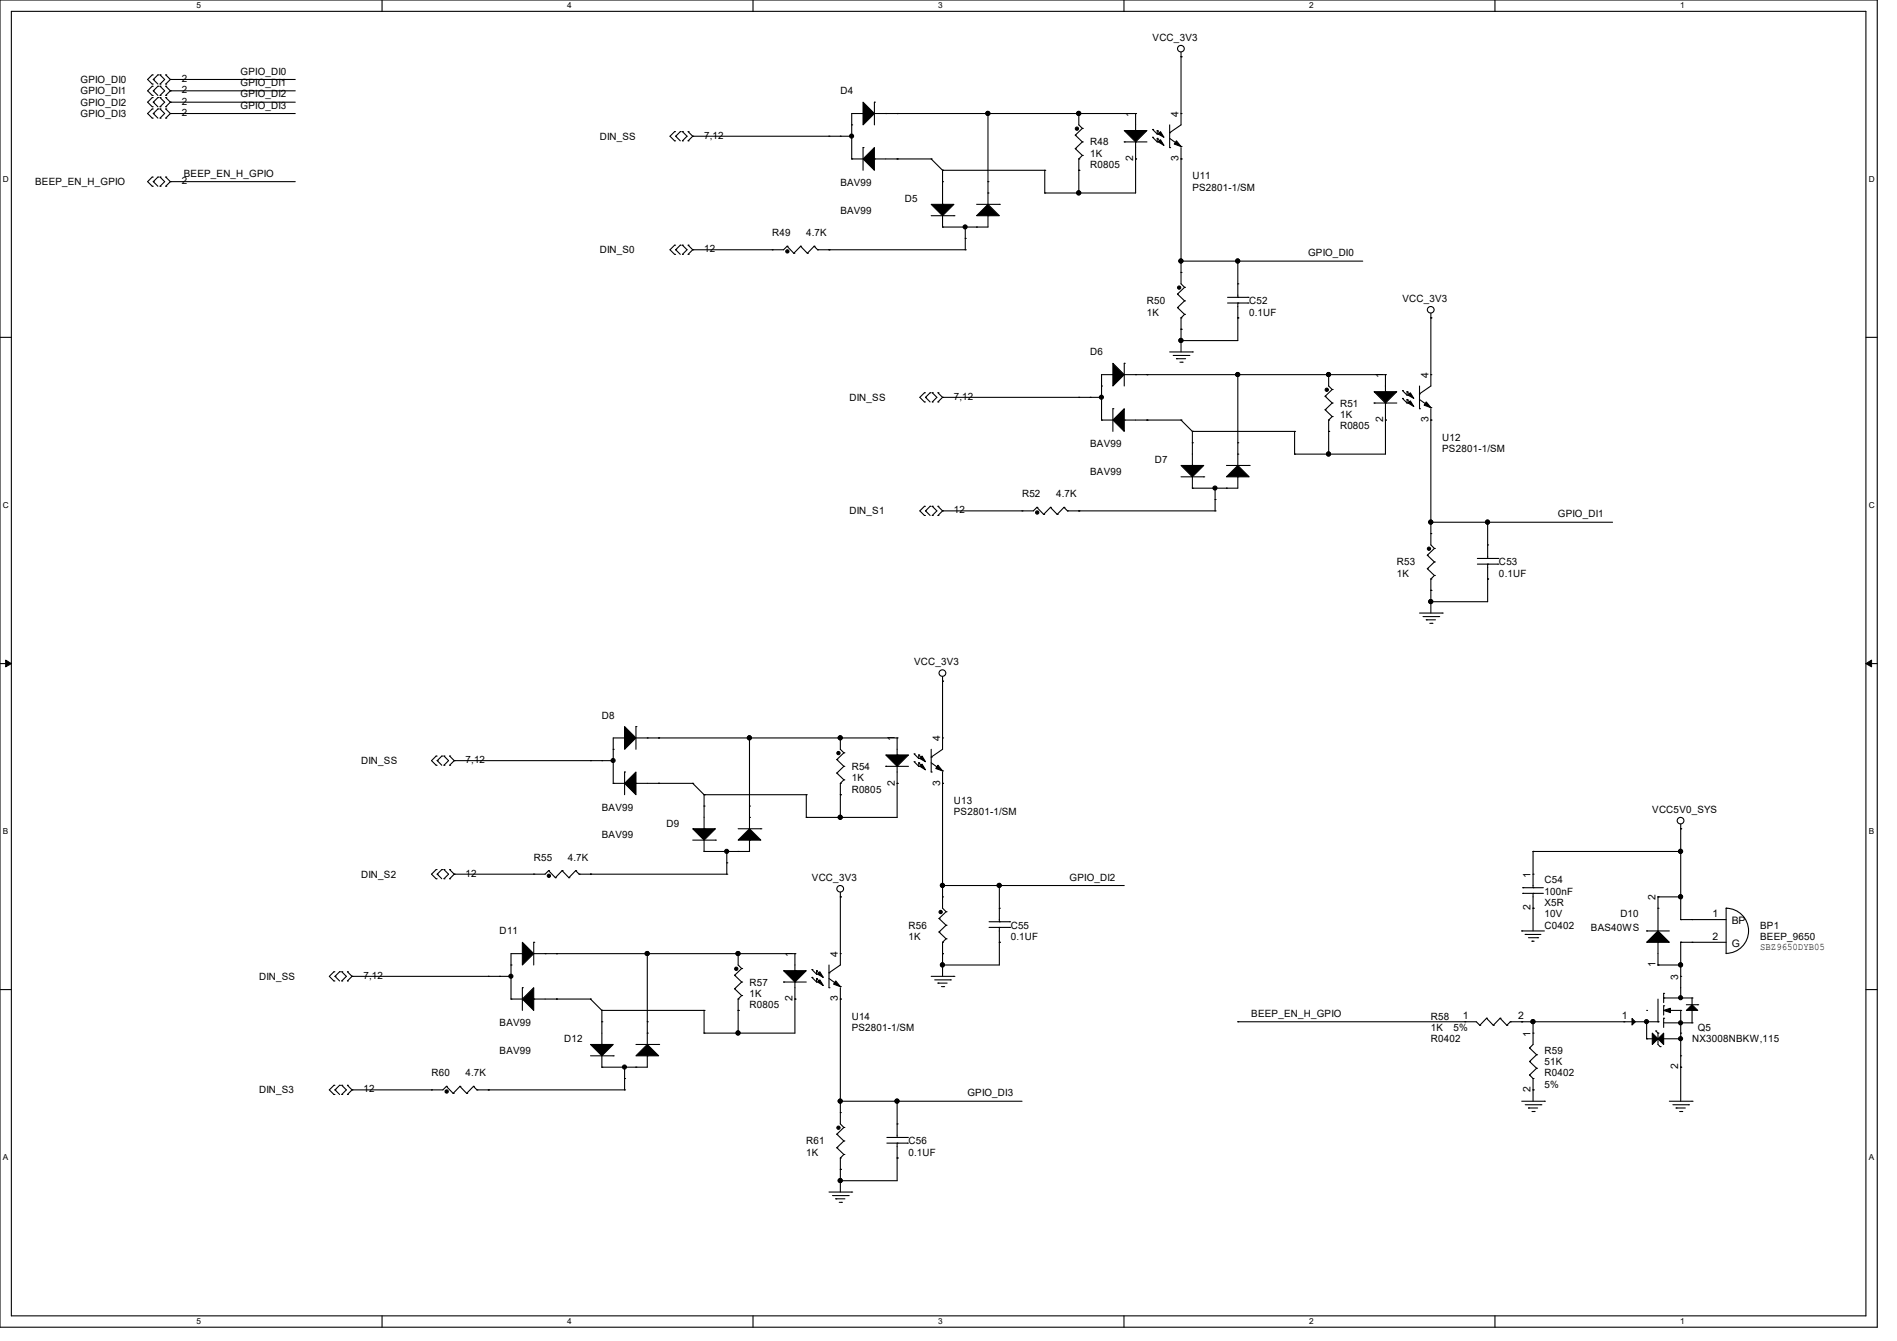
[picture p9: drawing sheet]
<svg xmlns="http://www.w3.org/2000/svg" width="297mm" height="210mm" viewBox="0 0 297 210" stroke-linecap="round" stroke-linejoin="round" font-family="sans-serif">
<path d="M0 0h293.9v207.9h-293.9zM1.8 1.8h290.3v204.3h-290.3z" fill="none" stroke="#000" stroke-width=".17"/>
<g fill="#fff">
<path d="M30.8 .2h.7v1.4h-.7z"/>
<path d="M30.8 206.2h.7v1.4h-.7z"/>
</g>
<path d="M59.8 0v1.8M59.8 206.1v1.8" fill="none" stroke="#000" stroke-width=".17"/>
<g fill="#fff">
<path d="M88.8 .2h.7v1.4h-.7z"/>
<path d="M88.8 206.2h.7v1.4h-.7z"/>
</g>
<path d="M117.9 0v1.8M117.9 206.1v1.8" fill="none" stroke="#000" stroke-width=".17"/>
<g fill="#fff">
<path d="M146.9 .2h.7v1.4h-.7z"/>
<path d="M146.9 206.2h.7v1.4h-.7z"/>
</g>
<path d="M176 0v1.8M176 206.1v1.8" fill="none" stroke="#000" stroke-width=".17"/>
<g fill="#fff">
<path d="M205 .2h.7v1.4h-.7z"/>
<path d="M205 206.2h.7v1.4h-.7z"/>
</g>
<path d="M234.1 0v1.8M234.1 206.1v1.8" fill="none" stroke="#000" stroke-width=".17"/>
<g fill="#fff">
<path d="M263.1 .2h.6v1.4h-.6z"/>
<path d="M263.1 206.2h.6v1.4h-.6z"/>
<path d="M.5 27.3h.9v1.4h-.9z"/>
<path d="M292.6 27.3h.9v1.4h-.9z"/>
<path d="M.5 78.4h.9v1.4h-.9z"/>
<path d="M292.6 78.4h.9v1.4h-.9z"/>
</g>
<path d="M0 52.8h1.8M292.1 52.8h1.8" fill="none" stroke="#000" stroke-width=".17"/>
<g fill="#fff">
<path d="M.5 129.5h.8v1.4h-.8z"/>
<path d="M292.6 129.5h.8v1.4h-.8z"/>
</g>
<path d="M0 103.9h1.8M292.1 103.9h1.8" fill="none" stroke="#000" stroke-width=".17"/>
<path d="M.9 103.4l.9 .5-.9 .5zM292.1 103.9l.9-.5v1z" fill="#000" stroke="#000" stroke-width=".16"/>
<g fill="#fff">
<path d="M.5 180.5h.8v1.4h-.8z"/>
<path d="M292.6 180.5h.8v1.4h-.8z"/>
</g>
<g fill="none" stroke="#000" stroke-width=".17">
<path d="M23.8 13.2h.1M23.8 11.7h.1M23.8 14.9h.1M23.8 13.5h.1M23.8 18.5h.1M23.8 17.1h.1M23.8 16.7h.1M23.8 15.3h.1M23.8 15.3l-.7 .7 .7 .7M23.8 11.7l-.7 .7 .7 .8M23.8 17.1l-.7 .7 .7 .7M23.8 13.5l-.7 .7 .7 .7"/>
<path d="M24 12.4h.1M24 14.2h.1M24 17.8h.1M24 16h.1M24 12.4l.7 .8M24 14.2l.7 .7M24 17.8l.7 .7M24 16l.7 .7M24.7 11.7h.1M24.7 13.5h.1M24.7 17.1h.1M24.7 15.3h.1"/>
<path d="M24.7 13.5l-.7 .7M24.7 11.7l-.7 .7M24.7 15.3l-.7 .7M24.7 17.1l-.7 .7M25.1 11.7h.1M25.1 13.2h.1M25.1 13.5h.1M25.1 14.9h.1M25.1 17.1h.1M25.1 18.5h.1M25.1 15.3h.1M25.1 16.7h.1"/>
<path d="M25.1 11.7l.7 .7-.7 .8M25.1 13.5l.7 .7-.7 .7M25.1 15.3l.7 .7-.7 .7M25.1 17.1l.7 .7-.7 .7M26 11.7h.1M26 13.2h.1M26 13.5h.1M26 14.9h.1M26 17.1h.1M26 18.5h.1M26 15.3h.1M26 16.7h.1"/>
<path d="M26 11.7l.7 .7M26 15.3l.7 .7M26 13.5l.7 .7M26 17.1l.7 .7M26.7 12.4h.1M26.7 14.2h.1M26.7 17.8h.1M26.7 16h.1M26.7 12.4h19.5M26.7 17.8h19.5M26.7 14.2h19.5M26.7 16h19.5"/>
<path d="M26.7 12.4l-.7 .8M26.7 14.2l-.7 .7M26.7 17.8l-.7 .7M26.7 16l-.7 .7M133.3 19.6h.1M135.1 17.8h.1M135.1 17.8h-1.8v7.1M136.9 16h.1M136.9 17.8h40.9M136.9 16v3.6M138.7 17.8h.1M140.5 17.8h.1"/>
<path d="M154.7 17.8h.1M154.7 17.8v14.2M168.9 17.8h.1M168.9 17.8v1.8l.6 .5M177.8 17.8h.1M177.8 17.8v2.6M183.1 19.6v3.5M184.9 8.9h.1M184.9 17.8h.1M184.9 8.2v11.4l-1.8 1.2M23.8 29.2h.1M23.8 27.7h.1"/>
<path d="M23.8 27.7l-.7 .7 .7 .8M24 28.4h.1M24 28.4l.7 .8M24.7 27.7h.1M24.7 27.7l-.7 .7M25.1 27.7h.1M25.1 29.2h.1M25.1 27.7l.7 .7-.7 .8M26 27.7h.1M26 29.2h.1M26 27.7l.7 .7M26.7 28.4h.1"/>
<path d="M26.7 28.4h19.5M26.7 28.4l-.7 .8M105.6 39.8h.1M105.6 38.4h.1M105.6 22.1h.1M105.6 20.6h.1M105.6 38.4l-.7 .7 .7 .7M105.6 20.6l-.7 .7 .7 .8M105.8 39.1h.1M105.8 21.3h.1M105.8 39.1l.7 .7M105.8 21.3l.7 .8"/>
<path d="M106.5 38.4h.1M106.5 20.6h.1M106.5 38.4l-.7 .7M106.5 20.6l-.7 .7M106.8 38.4h.1M106.8 39.8h.1M106.8 20.6h.1M106.8 22.1h.1M106.8 38.4l.8 .7-.8 .7M106.8 20.6l.8 .7-.8 .8M107.7 38.4h.1M107.7 39.8h.1"/>
<path d="M107.7 20.6h.1M107.7 22.1h.1M107.7 38.4l.8 .7M107.7 20.6l.8 .7M108.5 39.1h.1M108.5 21.3h.1M108.5 21.3h24.8M108.5 39.1l-.8 .7M108.5 21.3l-.8 .8M120.9 39.1h.1M123.2 38.6h.1M123.2 38.6l-.5 .5h-14.2"/>
<path d="M123.2 38.6l1.1 1.1M124.3 39.7h.1M125.3 38.6h.1M125.3 38.6l-1 1.1M125.3 38.6l1.1 1.1M126.4 39.7h.1M127.5 38.6h.1M127.5 38.6l-1.1 1.1M127.5 38.6l.5 .5M128 39.1h.1M128 39.1h23.1M129.8 39.1h.1"/>
<path d="M129.8 21.3h.1M131.6 21.3h.1M133.3 24.9h.1M133.3 21.3h.1M133.3 24.9h1.8M135.1 23.1h.1M135.1 23.1v3.6M136.9 24.9h.1M136.9 24.9h8.9M140.5 24.9h.1M145.8 24.9h.1M145.8 24.9l1.8 1.8"/>
<path d="M145.8 33.8h3.6M147.6 26.7h.1M147.6 32h.1M147.6 35.6h.1M147.6 28.4h.1M147.6 26.7v5.3M147.6 33.8v1.8M147.6 26.7h16M149.4 33.8h.1M151.1 35.6h.1M151.1 37.3h.1M151.1 39.1h.1"/>
<path d="M151.1 35.6v3.5M152.9 35.6h.1M152.9 32h3.6M154.7 33.8h.1M154.7 30.2h.1M154.7 28.4h.1M154.7 33.8v1.8h-7.1M156.5 32h.1M163.6 26.7h.1M163.6 30.2h.1M163.6 26.7v3.5M168.4 21.2h.1"/>
<path d="M168.4 23.3h.1M168.4 21.2l1.1 1M168.4 23.3l1.1 1M168.9 26.7h.1M168.9 30.2h.1M168.9 24.9h.1M168.9 24.9v5.3M169.5 20.1h.1M169.5 22.2h.1M169.5 24.3h.1M169.5 20.1l-1.1 1.1M169.5 22.2l-1.1 1.1"/>
<path d="M169.5 24.3l-.6 .6M176 22.2h.1M176 22.2h3.6M177.8 24.9h.1M177.8 22.2h.1M177.8 20.4h.1M177.8 22.2v8h-14.2M180.5 21.5h.1M180.5 20.3h.1M180.5 21.5l.7 .7M180.5 20.3l.7 .7M181.2 22.2h.1"/>
<path d="M181.2 21.7h.1M181.2 21h.1M181.2 20.4h.1M181.2 20.4v.6M181.2 21.7v.5M181.2 21.7l.7 .7M181.2 20.4l.7 .8M183.1 23.1h.1M183.1 20.8h.1M183.1 21.7l1.8 1.2M184.9 24.9h.1M184.9 22.9h.1"/>
<path d="M184.9 23.1v21.3l.6 .6M174.2 58.7h.1M174.2 58.7h-1.7v7.1M176 56.9h.1M176 58.7h40.9M176 56.9v3.6M177.8 58.7h.1M179.6 58.7h.1M183.1 55.1h3.6M183.7 55.7h2.4M184.2 56.2h.1M184.2 56.2h1.4"/>
<path d="M184.4 46.1h.1M184.4 48.2h.1M184.4 46.1l1.1 1M184.4 48.2l1.1 1M184.7 56.7h.4M184.9 40.9h.1M184.9 51.6h.1M184.9 53.3h.1M184.9 49.8h.1M184.9 42.7h.1M184.9 49.8v5.3M184.9 40.9h28.5"/>
<path d="M185.1 56.7h.1M185.5 45h.1M185.5 47.1h.1M185.5 49.2h.1M185.5 45l-1.1 1.1M185.5 47.1l-1.1 1.1M185.5 49.2l-.6 .6M186.1 55.7h.1M186.7 55.1h.1M192.2 47.5h3.2M192.2 46.6h3.2M193.8 40.9h.1"/>
<path d="M193.8 49.8h.1M193.8 58.7h.1M193.8 46.6h.1M193.8 47.5h.1M193.8 44.4h.1M193.8 40.9v5.7M193.8 47.5v5.8h-8.9M193.8 58.7v14.2M195.4 47.5h.1M195.4 46.6h.1M208 58.7h.1M208 58.7v1.8l.6 .5"/>
<path d="M216.9 58.7h.1M216.9 58.7v2.6M224 49.8h.1M224 58.7h.1M224 49.1v11.4l-1.8 1.2M144.7 79.3h.1M144.7 62.9h.1M144.7 61.5h.1M144.7 79.3l-.7 .7 .7 .7M144.7 61.5l-.7 .7 .7 .7M144.9 62.2h.1M144.9 62.2l.7 .7"/>
<path d="M145.6 79.3h.1M145.6 61.5h.1M145.6 79.3l-.7 .7M145.6 61.5l-.7 .7M146 79.3h.1M146 61.5h.1M146 62.9h.1M146 79.3l.7 .7-.7 .7M146 61.5l.7 .7-.7 .7M146.9 79.3h.1M146.9 61.5h.1M146.9 62.9h.1"/>
<path d="M146.9 79.3l.7 .7M146.9 61.5l.7 .7M147.6 62.2h.1M147.6 62.2h24.9M147.6 62.2l-.7 .7M162.3 79.5h.1M162.3 79.5l-.5 .5h-14.2M162.3 79.5l1.1 1.1M164.5 79.5h.1M164.5 79.5l-1.1 1.1M164.5 79.5l1 1.1M166.6 79.5h.1"/>
<path d="M166.6 79.5l-1.1 1.1M166.6 79.5l.5 .5M168.9 62.2h.1M170.7 62.2h.1M172.5 65.8h.1M172.5 62.2h.1M172.5 60.5h.1M172.5 65.8h1.7M174.2 64h.1M174.2 64v3.6M176 65.8h.1M176 65.8h8.9"/>
<path d="M179.6 65.8h.1M184.9 65.8h.1M184.9 65.8l1.8 1.8M184.9 74.7h3.6M186.7 67.6h.1M186.7 72.9h.1M186.7 76.5h.1M186.7 69.3h.1M186.7 67.6h16M186.7 67.6v5.3M186.7 74.7v1.8M188.5 74.7h.1"/>
<path d="M190.2 76.5h.1M190.2 78.2h.1M190.2 76.5v3.5M192 76.5h.1M192 72.9h3.6M193.8 74.7h.1M193.8 71.1h.1M193.8 69.3h.1M193.8 74.7v1.8h-7.1M195.6 72.9h.1M202.7 67.6h.1M202.7 71.1h.1"/>
<path d="M202.7 67.6v3.5M207.5 62.1h.1M207.5 64.2h.1M207.5 62.1l1.1 1M207.5 64.2l1.1 1M208 67.6h.1M208 71.1h.1M208 65.8h.1M208 65.8v5.3M208.6 61h.1M208.6 63.1h.1M208.6 65.2h.1"/>
<path d="M208.6 61l-1.1 1.1M208.6 63.1l-1.1 1.1M208.6 65.2l-.6 .6M215.1 63.1h.1M215.1 63.1h3.6M216.9 65.8h.1M216.9 63.1h.1M216.9 61.3h.1M216.9 63.1v8h-14.2M219.6 62.4h.1M219.6 61.2h.1M219.6 62.4l.7 .7"/>
<path d="M219.6 61.2l.7 .7M220.3 63.1h.1M220.3 62.6h.1M220.3 61.9h.1M220.3 61.3h.1M220.3 61.3v.6M220.3 62.6v.5M220.3 62.6l.7 .7M220.3 61.3l.7 .8M222.2 64h.1M222.2 61.7h.1M222.2 60.5v3.5"/>
<path d="M222.2 62.6l1.8 1.2M224 65.8h.1M224 63.8h.1M224 64v21.3l.6 .6M144.7 80.7h.1M144.9 80h.1M144.9 80l.7 .7M146 80.7h.1M146.9 80.7h.1M147.6 80h.1M147.6 80l-.7 .7M160 80h.1"/>
<path d="M163.4 80.6h.1M165.5 80.6h.1M167.1 80h.1M167.1 80h23.1M168.9 80h.1M190.2 80h.1M222.2 96h3.6M222.8 96.6h2.5M223.3 97.1h.1M223.3 97.1h1.4M223.5 87h.1M223.5 89.1h.1"/>
<path d="M223.5 87l1.1 1M223.5 89.1l1.1 1M223.9 97.6h.3M224 81.8h.1M224 92.5h.1M224 94.2h.1M224 90.7h.1M224 83.6h.1M224 90.7v5.3M224 81.8h28.5M224.2 97.6h.1M224.6 85.9h.1"/>
<path d="M224.6 88h.1M224.6 90.1h.1M224.6 85.9l-1.1 1.1M224.6 88l-1.1 1.1M224.6 90.1l-.6 .6M225.3 96.6h.1M225.8 96h.1M231.3 88.3h3.2M231.3 87.5h3.2M232.9 81.8h.1M232.9 90.7h.1M232.9 87.5h.1"/>
<path d="M232.9 88.3h.1M232.9 85.3h.1M232.9 81.8v5.7M232.9 88.3v5.9h-8.9M234.5 88.3h.1M234.5 87.5h.1M68.3 119.8h.1M68.3 118.4h.1M68.3 118.4l-.7 .7 .7 .7M68.5 119.1h.1M68.5 119.1l.7 .7M69.2 118.4h.1"/>
<path d="M69.2 118.4l-.7 .7M69.5 118.4h.1M69.5 119.8h.1M69.5 118.4l.7 .7-.7 .7M70.4 118.4h.1M70.4 119.8h.1M70.4 118.4l.7 .7M71.1 119.1h.1M71.1 119.1h24.9M71.1 119.1l-.7 .7M92.5 119.1h.1M94.2 119.1h.1"/>
<path d="M96 119.1h.1M96 117.3h.1M97.8 115.6h.1M97.8 115.6h-1.8v7.1M99.6 113.8h.1M99.6 115.6h40.9M99.6 113.8v3.5M101.3 115.6h.1M103.1 115.6h.1M117.3 115.6h.1M117.3 115.6v14.2M131 119h.1"/>
<path d="M131 119l1.1 1M131.6 115.6h.1M131.6 115.6v1.7l.5 .6M132.1 117.9h.1M132.1 117.9l-1.1 1.1M140.5 118.2h.1M140.5 115.6h.1M140.5 115.6v2.6M143.1 119.3h.1M143.1 118.1h.1M143.1 119.3l.7 .7M143.1 118.1l.7 .7"/>
<path d="M143.8 119.5h.1M143.8 118.8h.1M143.8 118.2h.1M143.8 118.2v.6M143.8 119.5v.5M143.8 119.5l.8 .7M143.8 118.2l.8 .8M145.8 118.6h.1M145.8 117.3v3.6M145.8 119.5l1.8 1.2M147.6 106.7h.1M147.6 115.6h.1"/>
<path d="M147.6 106v11.3l-1.8 1.3M68.3 137.6h.1M68.3 136.2h.1M68.3 136.2l-.7 .7 .7 .7M68.5 136.9h.1M68.5 136.9l.7 .7M69.2 136.2h.1M69.2 136.2l-.7 .7M69.5 136.2h.1M69.5 137.6h.1M69.5 136.2l.7 .7-.7 .7M70.4 136.2h.1"/>
<path d="M70.4 137.6h.1M70.4 136.2l.7 .7M71.1 136.9h.1M71.1 136.9l-.7 .7M83.6 136.9h.1M85.9 136.4h.1M85.9 136.4l-.6 .5h-14.2M85.9 136.4l1.1 1.1M87 137.5h.1M88 136.4h.1M88 136.4l-1 1.1M88 136.4l1.1 1.1"/>
<path d="M89.1 137.5h.1M90.1 136.4h.1M90.1 136.4l-1 1.1M90.1 136.4l.6 .5M90.7 136.9h.1M90.7 136.9h23.1M92.5 136.9h.1M96 122.7h.1M96 122.7h1.8M97.8 120.9h.1M97.8 120.9v3.6M99.6 122.7h.1"/>
<path d="M99.6 122.7h8.9M103.1 122.7h.1M108.5 122.7h.1M108.5 122.7l1.7 1.8M108.5 131.6h3.5M110.2 124.5h.1M110.2 129.8h.1M110.2 133.3h.1M110.2 126.2h.1M110.2 124.5h16M110.2 124.5v5.3M110.2 131.6v1.7"/>
<path d="M112 131.6h.1M113.8 133.3h.1M113.8 135.1h.1M113.8 136.9h.1M113.8 133.3v3.6M115.6 133.3h.1M115.6 129.8h3.5M117.3 131.6h.1M117.3 128h.1M117.3 126.2h.1M117.3 131.6v1.7h-7.1M119.1 129.8h.1"/>
<path d="M126.2 124.5h.1M126.2 128h.1M126.2 124.5v3.5M131 121.1h.1M131 121.1l1.1 1M131.6 124.5h.1M131.6 128h.1M131.6 122.7h.1M131.6 122.7v5.3M131.6 139.7v11.4l-1.8 1.3M132.1 120h.1M132.1 122.1h.1"/>
<path d="M132.1 120l-1.1 1.1M132.1 122.1l-.5 .6M138.7 120h.1M138.7 120h3.5M140.5 122.7h.1M140.5 120h.1M140.5 120v8h-14.3M143.8 120h.1M145.8 120.9h.1M147.6 138.7h.1M147.6 122.7h.1M147.6 120.7h.1"/>
<path d="M147.6 120.9v21.3l.5 .6M147.6 138.7h28.4M156.5 138.7h.1M156.5 138.7v5.7M238.4 139.9h.1M238.4 139h.1M238.4 139.9h3.2M238.4 139h3.2M240 133.3h.1M240 139h.1M240 139.9h.1M240 136.9h.1"/>
<path d="M240 133.3v5.7M240 139.9v5.9M240 133.3h23.1M263.1 129.8h.1M263.1 133.3h.1M263.1 129.1v14.9M0 155h1.8M52.3 153.6h.1M52.3 152.2h.1M52.3 152.2l-.7 .7 .7 .7M52.5 152.9h.1M52.5 152.9l.7 .7"/>
<path d="M53.2 152.2h.1M53.2 152.2l-.7 .7M53.5 152.2h.1M53.5 153.6h.1M53.5 152.2l.7 .7-.7 .7M54.4 152.2h.1M54.4 153.6h.1M54.4 152.2l.7 .7M55.1 152.9h.1M55.1 152.9h24.9M55.1 152.9l-.7 .7M76.5 152.9h.1"/>
<path d="M78.2 152.9h.1M80 156.5h.1M80 152.9h.1M80 151.1h.1M80 156.5h1.8M81.8 149.4h.1M81.8 154.7h.1M81.8 149.4h-1.8v7.1M81.8 154.7v3.5M83.6 156.5h.1M83.6 147.6h.1M83.6 149.4h40.9"/>
<path d="M83.6 156.5h8.9M83.6 147.6v3.5M85.3 149.4h.1M87.1 149.4h.1M87.1 156.5h.1M92.5 156.5h.1M92.5 156.5l1.7 1.7M94.2 158.2h.1M94.2 158.2h16M94.2 158.2v5.4M101.3 149.4h.1M101.3 149.4v14.2"/>
<path d="M110.2 158.2h.1M110.2 158.2v3.6M115 152.7h.1M115 154.9h.1M115 152.7l1.1 1.1M115 154.9l1.1 1M115.6 158.2h.1M115.6 149.4h.1M115.6 156.5h.1M115.6 149.4v1.7l.5 .6M115.6 156.5v5.3M116.1 151.7h.1"/>
<path d="M116.1 153.8h.1M116.1 155.9h.1M116.1 151.7l-1.1 1M116.1 153.8l-1.1 1.1M116.1 155.9l-.5 .6M122.7 153.8h.1M122.7 153.8h3.5M124.5 156.5h.1M124.5 153.8h.1M124.5 152h.1M124.5 149.4h.1M124.5 153.8v8h-14.3"/>
<path d="M124.5 149.4v2.6M127.1 153.1h.1M127.1 151.8h.1M127.1 153.1l.7 .7M127.1 151.8l.7 .8M127.8 153.8h.1M127.8 153.2h.1M127.8 152.6h.1M127.8 152h.1M127.8 152v.6M127.8 153.2v.6M127.8 153.2l.8 .8"/>
<path d="M127.8 152l.8 .7M129.8 154.7h.1M129.8 152.4h.1M129.8 151.1v3.6M129.8 153.2l1.8 1.3M131.6 140.5h.1M131.6 156.5h.1M131.6 154.5h.1M131.6 149.4h.1M131.6 154.7v21.3l.5 .6M145.8 152.9h3.6M146.3 153.5h2.5"/>
<path d="M146.9 154h.1M146.9 154h1.4M147 143.8h.1M147 146h.1M147 143.8l1.1 1.1M147 146l1.1 1M147.4 154.5h.3M147.6 149.4h.1M147.6 151.1h.1M147.6 147.6h.1M147.6 140.5h.1M147.6 147.6v5.3"/>
<path d="M147.7 154.5h.1M148.1 142.8h.1M148.1 144.9h.1M148.1 147h.1M148.1 142.8l-1.1 1M148.1 144.9l-1.1 1.1M148.1 147l-.5 .6M148.8 153.5h.1M149.4 152.9h.1M154.9 145.2h3.2M154.9 144.4h3.2M156.5 147.6h.1"/>
<path d="M156.5 144.4h.1M156.5 145.2h.1M156.5 142.2h.1M156.5 145.2v5.9h-8.9M158.1 145.2h.1M158.1 144.4h.1M232.7 159.5h.1M232.7 159.5l-1 1.1M232.7 159.5l1.1 1.1M234.9 159.5h.1M234.9 159.5l-1.1 1.1M234.9 159.5l1 1.1"/>
<path d="M238.3 145.8h.1M238.3 145.8h3.5M238.8 146.3h.1M238.8 146.3h2.5M239.3 146.9h1.4M239.9 147.4h.1M239.9 147.4h.3M240 142.2h.1M240.7 146.9h.1M257.8 158.2h.1M257.8 145.8h.1M257.8 145.8h3.6"/>
<path d="M259.6 140.5h.1M259.6 151.1h.1M259.6 147.6h.1M259.6 142.2h.1M259.6 140.5h3.5M259.6 151.1h3.5M259.6 140.5v5.3M259.6 147.6v3.5M259.6 156.5v3.5M260.5 159.5h.1M260.5 157.5h.1M260.5 155.6h.1"/>
<path d="M260.5 156.3h.1M260.5 155.6v1.4M260.5 157.5v1.5M260.5 159.5v1.4M260.5 156.3h4.4M261.4 158.2h1.7M263.1 147.6h.1M263.1 144h.1M263.1 140.5h.1M263.1 151.1h.1M263.1 156.3h.1M263.1 158.2h.1"/>
<path d="M263.1 152.9h.1M263.1 147.6v8.7M263.1 158.2v14.3M263.1 144h7.2M263.1 147.6h7.2M264 157.4h1.8M264.9 144h.1M264.9 147.6h.1M264.9 158.2h.1M264.9 156.3h.1M264.9 156.3v1.1M264.9 158.2v2"/>
<path d="M265.8 157.4h.1M270.3 142.2a3.5 3.5 0 0 1 3.5 3.6 3.5 3.5 0 0 1-3.5 3.5M270.3 142.2h.1M270.3 142.2v7.2M292.1 155h1.8M52.3 171.4h.1M52.3 170h.1M52.3 170l-.7 .7 .7 .7M52.5 170.7h.1M52.5 170.7l.7 .7M53.2 170h.1M53.2 170l-.7 .7"/>
<path d="M53.5 170h.1M53.5 171.4h.1M53.5 170l.7 .7-.7 .7M54.4 170h.1M54.4 171.4h.1M54.4 170l.7 .7M55.1 170.7h.1M55.1 170.7l-.7 .7M67.6 170.7h.1M69.9 170.1h.1M69.9 170.1l-.6 .6h-14.2M69.9 170.1l1.1 1.1"/>
<path d="M71 171.2h.1M72 170.1h.1M72 170.1l-1 1.1M72 170.1l1.1 1.1M73.1 171.2h.1M74.1 170.1h.1M74.1 170.1l-1 1.1M74.1 170.1l.6 .6M74.7 170.7h.1M74.7 170.7h23.1M76.5 170.7h.1M92.5 165.4h3.5"/>
<path d="M94.2 163.6h.1M94.2 167.1h.1M94.2 160h.1M94.2 165.4v1.7M96 165.4h.1M97.8 167.1h.1M97.8 168.9h.1M97.8 170.7h.1M97.8 167.1v3.6M99.6 167.1h.1M99.6 163.6h3.5M101.3 165.4h.1"/>
<path d="M101.3 161.8h.1M101.3 160h.1M101.3 165.4v1.7h-7.1M103.1 163.6h.1M110.2 161.8h.1M115.6 161.8h.1M131 177.6h.1M131 179.7h.1M131 177.6l1.1 1.1M131 179.7l1.1 1.1M131.6 172.5h.1M131.6 174.2h.1"/>
<path d="M131.6 172.5h28.4M132.1 176.6h.1M132.1 178.7h.1M132.1 176.6l-1.1 1M132.1 178.7l-1.1 1M138.9 179h3.2M138.9 178.1h3.2M140.5 172.5h.1M140.5 178.1h.1M140.5 179h.1M140.5 176h.1M140.5 172.5v5.6"/>
<path d="M140.5 179v5.9h-8.9M142.1 179h.1M142.1 178.1h.1M193.8 160h.1M193.8 160h37.3l.6 .6M229.4 160h.1M231.7 160.6h.1M233.8 160.6h.1M235.9 160.6h.1M236.5 160h.1M236.5 160h23.1M236.5 160l-.6 .6"/>
<path d="M238.3 160h.1M238.3 172.5h3.5M238.8 173h2.5M239.3 173.5h.1M239.3 173.5h1.4M239.5 164.1h.1M239.5 166.2h.1M239.5 168.4h.1M239.5 164.1l1.1 1.1M239.5 166.2l1.1 1.1M239.5 168.4l.5 .5M239.9 174.1h.3"/>
<path d="M240 160h.1M240 170.7h.1M240 168.9h.1M240 161.8h.1M240 160v3.6l-.5 .5M240 168.9v3.6M240.2 174.1h.1M240.6 165.2h.1M240.6 167.3h.1M240.6 165.2l-1.1 1M240.6 167.3l-1.1 1.1M241.3 173h.1"/>
<path d="M241.8 172.5h.1M254.3 160h.1M257.8 162.7h.1M257.8 160h.1M257.8 162.7h5.3M257.8 160v2.7M259.2 161.5h.1M259.2 161.5l.4 .3M259.6 160h.1M259.6 161.8h.1M259.6 161.8v1.8l.3 .3M259.9 163.9h.1"/>
<path d="M260.5 160.2h4.4M261.4 172.5h3.5M261.9 173h2.5M262.4 173.5h.1M262.4 173.5h1.5M263 174.1h.3M263.1 167.1h.1M263.1 161.8h.1M263.1 162.7h.1M263.1 165.4h.1M263.3 174.1h.1M264.4 173h.1"/>
<path d="M264.9 172.5h.1M264.9 160.2h.1M129.8 186.7h3.5M130.3 187.2h2.5M130.9 187.7h.1M130.9 187.7h1.4M131.4 188.3h.3M131.6 183.1h.1M131.6 184.9h.1M131.6 181.4h.1M131.6 181.4v5.3M131.7 188.3h.1"/>
<path d="M132.1 180.8h.1M132.1 180.8l-.5 .6M132.8 187.2h.1M133.3 186.7h.1M140.5 181.4h.1"/>
<circle cx="184.9" cy="7.6" r=".52"/>
<circle cx="224" cy="48.5" r=".52"/>
<circle cx="147.6" cy="105.4" r=".52"/>
<circle cx="131.6" cy="139.2" r=".52"/>
<circle cx="263.1" cy="128.5" r=".52"/>
</g>
<g fill="#000" stroke="#000" stroke-width=".17">
<path d="M176 20.4h3.6l-1.8 1.8zM181.7 21.9l.5 .9-.8-.6zM181.7 20.6l.5 .9-.8-.5zM184.2 22.1l.7 .8-1-.3zM215.1 61.3h3.6l-1.8 1.8zM220.8 62.8l.6 .9-.9-.6zM220.8 61.5l.6 .9-.9-.5zM223.3 62.9l.7 .9-1-.3zM144.4 118.4l.5 .9-.9-.5zM138.7 118.2h3.5l-1.7 1.8zM144.4 119.7l.5 .9-.9-.6zM146.9 119.8l.7 .9-1.1-.3z"/>
<path d="M122.7 152h3.5l-1.7 1.8zM128.4 153.5l.5 .8-.9-.5zM128.4 152.2l.5 .9-.9-.5zM130.9 153.6l.7 .9-1.1-.4zM260.5 158.2l1-.3v.7zM259.6 145.8l1.8 1.8h-3.6zM264.9 157.4l.9 .8h-1.8zM255.5 159.5l.5 .5-.5 .5zM258.7 161.8l.9 .9-.9 .9zM259.6 162.7l.9-.9v1.8z"/>
<path d="M135.1 16l1.8 1.8-1.8 1.8z" fill-rule="evenodd"/>
<path d="M135.1 24.9l1.8-1.8v3.6z" fill-rule="evenodd"/>
<path d="M145.8 32h3.6l-1.8 1.8z" fill-rule="evenodd"/>
<path d="M152.9 33.8l1.8-1.8 1.8 1.8z" fill-rule="evenodd"/>
<path d="M174.2 56.9l1.8 1.8-1.8 1.8z" fill-rule="evenodd"/>
<path d="M174.2 65.8l1.8-1.8v3.6z" fill-rule="evenodd"/>
<path d="M184.9 72.9h3.6l-1.8 1.8z" fill-rule="evenodd"/>
<path d="M193.8 72.9l1.8 1.8h-3.6z" fill-rule="evenodd"/>
<path d="M97.8 113.8l1.8 1.8-1.8 1.7z" fill-rule="evenodd"/>
<path d="M97.8 122.7l1.8-1.8v3.6z" fill-rule="evenodd"/>
<path d="M108.5 129.8h3.5l-1.8 1.8z" fill-rule="evenodd"/>
<path d="M115.6 131.6l1.7-1.8 1.8 1.8z" fill-rule="evenodd"/>
<path d="M81.8 147.6l1.8 1.8-1.8 1.7z" fill-rule="evenodd"/>
<path d="M81.8 156.5l1.8-1.8v3.5z" fill-rule="evenodd"/>
<path d="M92.5 163.6h3.5l-1.8 1.8z" fill-rule="evenodd"/>
<path d="M101.3 163.6l1.8 1.8h-3.5z" fill-rule="evenodd"/>
<circle cx="154.7" cy="17.8" r=".32"/>
<circle cx="168.9" cy="17.8" r=".32"/>
<circle cx="123.3" cy="39.4" r=".25"/>
<circle cx="133.3" cy="21.3" r=".32"/>
<circle cx="151.1" cy="35.5" r=".32"/>
<circle cx="168.6" cy="20.2" r=".25"/>
<circle cx="168.9" cy="30.2" r=".32"/>
<circle cx="184.6" cy="45" r=".25"/>
<circle cx="184.9" cy="40.9" r=".32"/>
<circle cx="184.9" cy="53.3" r=".32"/>
<circle cx="193.8" cy="40.9" r=".32"/>
<circle cx="193.8" cy="58.7" r=".32"/>
<circle cx="208" cy="58.7" r=".32"/>
<circle cx="172.4" cy="62.2" r=".32"/>
<circle cx="190.2" cy="76.4" r=".32"/>
<circle cx="207.7" cy="61" r=".25"/>
<circle cx="208" cy="71.1" r=".32"/>
<circle cx="162.4" cy="80.3" r=".25"/>
<circle cx="223.7" cy="85.9" r=".25"/>
<circle cx="224" cy="94.2" r=".32"/>
<circle cx="224" cy="81.8" r=".32"/>
<circle cx="232.9" cy="81.8" r=".32"/>
<circle cx="96" cy="119.1" r=".32"/>
<circle cx="117.3" cy="115.5" r=".32"/>
<circle cx="131.3" cy="117.9" r=".25"/>
<circle cx="131.6" cy="115.5" r=".32"/>
<circle cx="85.9" cy="137.2" r=".25"/>
<circle cx="113.8" cy="133.3" r=".32"/>
<circle cx="131.6" cy="128" r=".32"/>
<circle cx="147.6" cy="138.7" r=".32"/>
<circle cx="156.4" cy="138.7" r=".32"/>
<circle cx="263.1" cy="133.3" r=".32"/>
<circle cx="80" cy="152.9" r=".32"/>
<circle cx="101.3" cy="149.3" r=".32"/>
<circle cx="115.3" cy="151.7" r=".25"/>
<circle cx="115.5" cy="149.3" r=".32"/>
<circle cx="147.3" cy="142.8" r=".25"/>
<circle cx="147.6" cy="151.1" r=".32"/>
<circle cx="240" cy="160" r=".32"/>
<circle cx="257.8" cy="160" r=".32"/>
<circle cx="263.1" cy="140.4" r=".32"/>
<circle cx="263.1" cy="156.3" r=".32"/>
<circle cx="263.1" cy="151.1" r=".32"/>
<circle cx="69.9" cy="170.9" r=".25"/>
<circle cx="97.8" cy="167.1" r=".32"/>
<circle cx="115.5" cy="161.8" r=".32"/>
<circle cx="131.3" cy="176.6" r=".25"/>
<circle cx="131.6" cy="172.4" r=".32"/>
<circle cx="140.4" cy="172.4" r=".32"/>
<circle cx="263.1" cy="162.7" r=".32"/>
<circle cx="263.1" cy="160.2" r=".32"/>
<circle cx="131.6" cy="184.9" r=".32"/>
</g>
<g font-size="1.6">
<text x="37.7" y="11.7">GPIO_DI0</text>
<text x="180.5" y="6.4">VCC_3V3</text>
<text x="12.6" y="13">GPIO_DI0</text>
<text x="12.6" y="14.8">GPIO_DI1</text>
<text x="12.6" y="16.6">GPIO_DI2</text>
<text x="28.4" y="12.8">2</text>
<text x="28.4" y="14.6">2</text>
<text x="28.4" y="16.4">2</text>
<text x="37.7" y="13.5">GPIO_DI1</text>
<text x="37.7" y="17">GPIO_DI3</text>
<text x="37.7" y="15.2">GPIO_DI2</text>
<text x="131.6" y="14.8">D4</text>
<text x="12.6" y="18.3">GPIO_DI3</text>
<text x="28.4" y="18.2">2</text>
<text x="93.9" y="21.9">DIN_SS</text>
<text x="110.2" y="21.7">7,12</text>
<text x="170.7" y="22.8">R48</text>
<text x="177.4" y="18.3" transform="rotate(-90 177.4 18.3)">1</text>
<text x="184.5" y="18.3" transform="rotate(-90 184.5 18.3)">4</text>
<text x="5.5" y="29">BEEP_EN_H_GPIO</text>
<text x="28.4" y="28.8">2</text>
<text x="28.8" y="27.7">BEEP_EN_H_GPIO</text>
<text x="131.6" y="29.2">BAV99</text>
<text x="170.7" y="24.6">1K</text>
<text x="170.7" y="26.3">R0805</text>
<text x="177.4" y="25.2" transform="rotate(-90 177.4 25.2)">2</text>
<text x="184.5" y="25.2" transform="rotate(-90 184.5 25.2)">3</text>
<text x="186.7" y="28.1">U11</text>
<text x="186.7" y="29.9">PS2801-1/SM</text>
<text x="131.6" y="33.4">BAV99</text>
<text x="141.7" y="31.7">D5</text>
<text x="93.9" y="39.7">DIN_S0</text>
<text x="110.2" y="39.5">12</text>
<text x="120.9" y="37">R49</text>
<text x="126.2" y="37">4.7K</text>
<text x="204.8" y="40.1">GPIO_DI0</text>
<text x="179.6" y="47.7">R50</text>
<text x="195.6" y="47.7">C52</text>
<text x="219.6" y="47.3">VCC_3V3</text>
<text x="179.6" y="49.4">1K</text>
<text x="195.6" y="49.4">0.1UF</text>
<text x="170.7" y="55.7">D6</text>
<text x="216.5" y="59.2" transform="rotate(-90 216.5 59.2)">1</text>
<text x="223.7" y="59.2" transform="rotate(-90 223.7 59.2)">4</text>
<text x="133" y="62.8">DIN_SS</text>
<text x="149.4" y="62.6">7,12</text>
<text x="209.8" y="63.7">R51</text>
<text x="209.8" y="65.4">1K</text>
<text x="170.7" y="70.1">BAV99</text>
<text x="209.8" y="67.2">R0805</text>
<text x="216.5" y="66.1" transform="rotate(-90 216.5 66.1)">2</text>
<text x="223.7" y="66.1" transform="rotate(-90 223.7 66.1)">3</text>
<text x="225.8" y="69">U12</text>
<text x="225.8" y="70.8">PS2801-1/SM</text>
<text x="160" y="77.9">R52</text>
<text x="165.4" y="77.9">4.7K</text>
<text x="170.7" y="74.3">BAV99</text>
<text x="180.8" y="72.6">D7</text>
<text x="133" y="80.6">DIN_S1</text>
<text x="149.4" y="80.4">12</text>
<text x="243.9" y="81">GPIO_DI1</text>
<text x="218.7" y="88.6">R53</text>
<text x="234.7" y="88.6">C53</text>
<text x="218.7" y="90.3">1K</text>
<text x="234.7" y="90.3">0.1UF</text>
<text x="143.1" y="104.2">VCC_3V3</text>
<text x="94.2" y="112.6">D8</text>
<text x="56.6" y="119.7">DIN_SS</text>
<text x="72.9" y="119.5">7,12</text>
<text x="140.1" y="116.1" transform="rotate(-90 140.1 116.1)">1</text>
<text x="147.2" y="116.1" transform="rotate(-90 147.2 116.1)">4</text>
<text x="133.3" y="120.6">R54</text>
<text x="133.3" y="122.3">1K</text>
<text x="133.3" y="124.1">R0805</text>
<text x="140.1" y="123" transform="rotate(-90 140.1 123)">2</text>
<text x="147.2" y="123" transform="rotate(-90 147.2 123)">3</text>
<text x="149.4" y="125.9">U13</text>
<text x="94.2" y="127">BAV99</text>
<text x="94.2" y="131.2">BAV99</text>
<text x="104.4" y="129.5">D9</text>
<text x="149.4" y="127.7">PS2801-1/SM</text>
<text x="258.7" y="127.3">VCC5V0_SYS</text>
<text x="56.6" y="137.5">DIN_S2</text>
<text x="72.9" y="137.3">12</text>
<text x="83.6" y="134.8">R55</text>
<text x="88.9" y="134.8">4.7K</text>
<text x="167.5" y="137.9">GPIO_DI2</text>
<text x="239.7" y="137.5" transform="rotate(-90 239.7 137.5)">1</text>
<text x="127.1" y="138">VCC_3V3</text>
<text x="239.7" y="142.6" transform="rotate(-90 239.7 142.6)">2</text>
<text x="241.8" y="138.3">C54</text>
<text x="241.8" y="140.1">100nF</text>
<text x="241.8" y="141.9">X5R</text>
<text x="241.8" y="143.7">10V</text>
<text x="253.7" y="143.7">D10</text>
<text x="259.2" y="141" transform="rotate(-90 259.2 141)">2</text>
<text x="268.1" y="143.6">1</text>
<text x="78.2" y="146.3">D11</text>
<text x="124.1" y="149.9" transform="rotate(-90 124.1 149.9)">1</text>
<text x="131.2" y="149.9" transform="rotate(-90 131.2 149.9)">4</text>
<text x="142.2" y="145.5">R56</text>
<text x="142.2" y="147.2">1K</text>
<text x="158.2" y="145.5">C55</text>
<text x="158.2" y="147.2">0.1UF</text>
<text x="241.8" y="145.5">C0402</text>
<text x="249.1" y="145.8">BAS40WS</text>
<text x="268.1" y="147.2">2</text>
<text x="271.1" y="144.7">BP</text>
<text x="271.1" y="148.3">G</text>
<text x="275.6" y="148.8">SBZ9650DYB05</text>
<text x="275.6" y="145.5">BP1</text>
<text x="275.6" y="147.2">BEEP_9650</text>
<text x="40.6" y="153.5">DIN_SS</text>
<text x="56.9" y="153.3">7,12</text>
<text x="117.3" y="154.3">R57</text>
<text x="259.2" y="151.5" transform="rotate(-90 259.2 151.5)">1</text>
<text x="262.8" y="153.5" transform="rotate(-90 262.8 153.5)">3</text>
<text x="78.2" y="160.7">BAV99</text>
<text x="117.3" y="156.1">1K</text>
<text x="117.3" y="157.9">R0805</text>
<text x="124.1" y="156.8" transform="rotate(-90 124.1 156.8)">2</text>
<text x="131.2" y="156.8" transform="rotate(-90 131.2 156.8)">3</text>
<text x="133.3" y="159.7">U14</text>
<text x="133.3" y="161.5">PS2801-1/SM</text>
<text x="195.9" y="159.3">BEEP_EN_H_GPIO</text>
<text x="224" y="159.7">R58</text>
<text x="224" y="161.5">1K</text>
<text x="227.6" y="161.5">5%</text>
<text x="229" y="159.6">1</text>
<text x="237.7" y="159.6">2</text>
<text x="253.9" y="159.6">1</text>
<text x="265.8" y="161.5">Q5</text>
<text x="78.2" y="165">BAV99</text>
<text x="88.3" y="163.2">D12</text>
<text x="224" y="163.2">R0402</text>
<text x="239.7" y="162.3" transform="rotate(-90 239.7 162.3)">1</text>
<text x="241.8" y="165">R59</text>
<text x="241.8" y="166.8">51K</text>
<text x="262.8" y="167.5" transform="rotate(-90 262.8 167.5)">2</text>
<text x="264.9" y="163.2">NX3008NBKW,115</text>
<text x="40.6" y="171.2">DIN_S3</text>
<text x="56.9" y="171.1">12</text>
<text x="67.6" y="168.6">R60</text>
<text x="72.9" y="168.6">4.7K</text>
<text x="151.5" y="171.7">GPIO_DI3</text>
<text x="239.7" y="171" transform="rotate(-90 239.7 171)">2</text>
<text x="241.8" y="168.6">R0402</text>
<text x="241.8" y="170.3">5%</text>
<text x="126.2" y="179.2">R61</text>
<text x="142.2" y="179.2">C56</text>
<text x="126.2" y="181">1K</text>
<text x="142.2" y="181">0.1UF</text>
</g>
<g font-size="1.3">
<text x="30.8" y="1.3">5</text>
<text x="88.8" y="1.3">4</text>
<text x="146.9" y="1.3">3</text>
<text x="205" y="1.3">2</text>
<text x="263.1" y="1.3">1</text>
<text x=".5" y="28.4">D</text>
<text x="292.6" y="28.4">D</text>
<text x=".5" y="79.5">C</text>
<text x="292.6" y="79.5">C</text>
<text x=".5" y="130.6">B</text>
<text x="292.6" y="130.6">B</text>
<text x=".5" y="181.7">A</text>
<text x="292.6" y="181.7">A</text>
<text x="30.8" y="207.4">5</text>
<text x="88.8" y="207.4">4</text>
<text x="146.9" y="207.4">3</text>
<text x="205" y="207.4">2</text>
<text x="263.1" y="207.4">1</text>
</g>
</svg>
